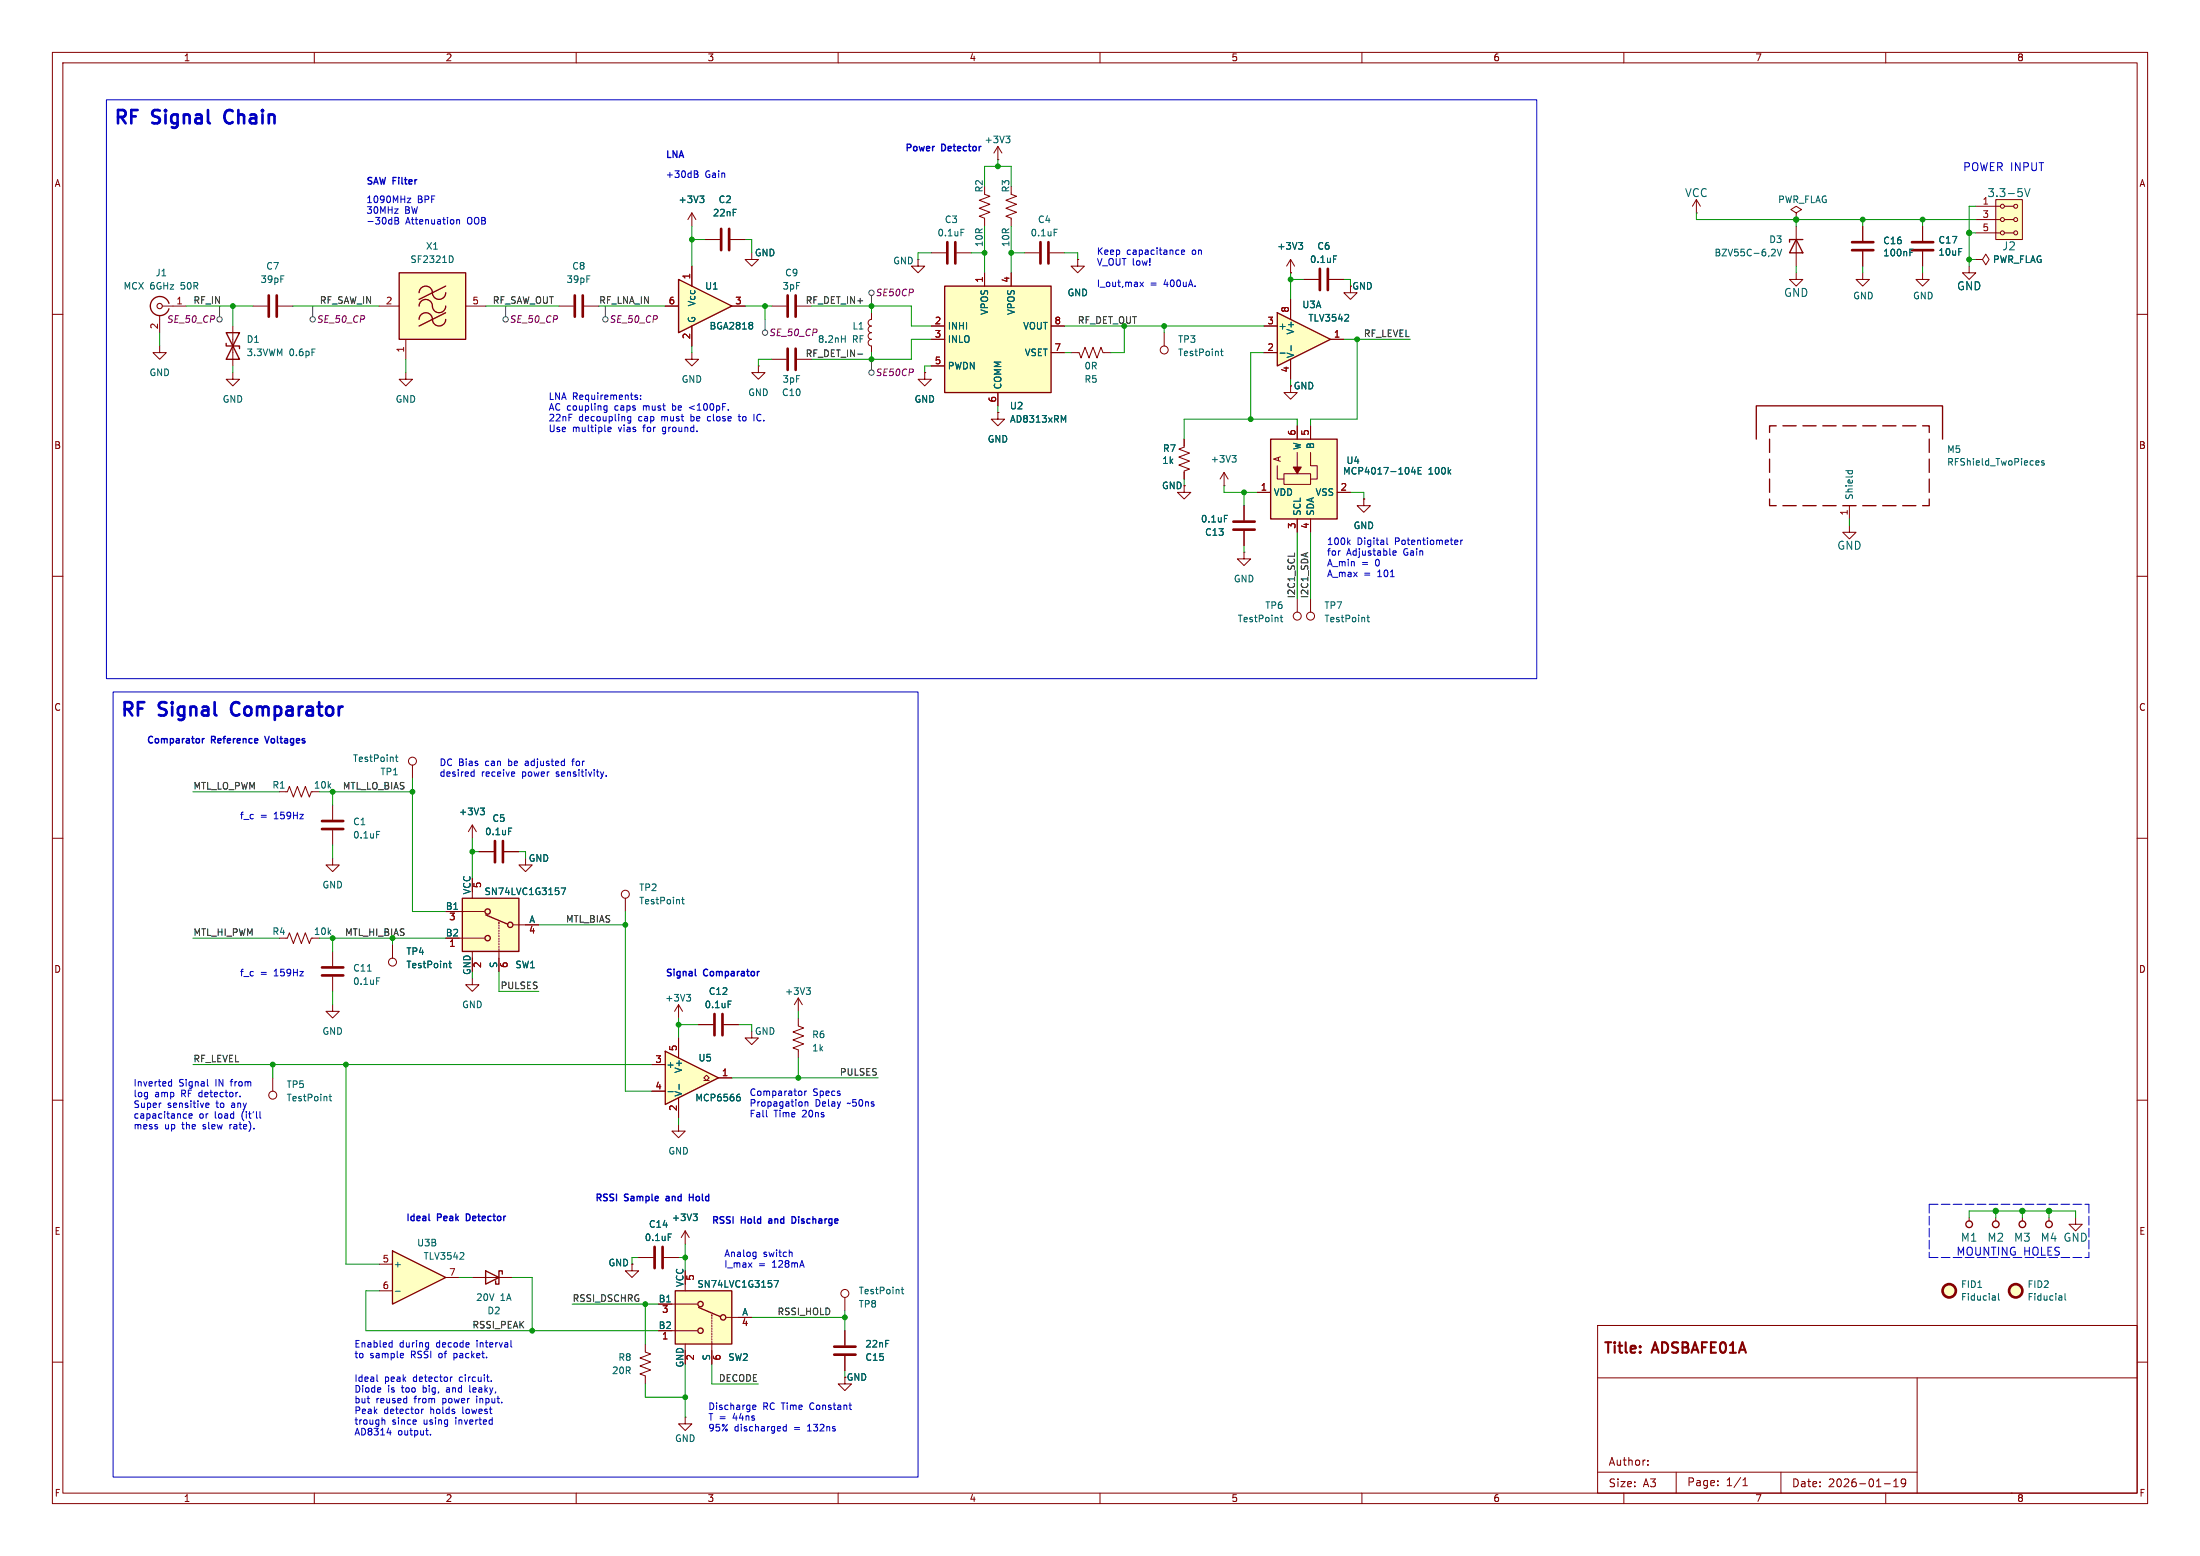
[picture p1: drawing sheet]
<svg xmlns="http://www.w3.org/2000/svg" width="420mm" height="297mm" viewBox="0 0 420 297" stroke-linecap="round" stroke-linejoin="round" font-family="sans-serif">
<g fill="none" stroke="#840000" stroke-width=".19">
<path d="M10 10h400v277h-400zM12 12h396v273h-396zM60 10v2M110 10v2M160 10v2M210 10v2M260 10v2M310 10v2M360 10v2M342.9 52.1v1.2h1.3l-1.3 1.3-1.3-1.3h1.3M342.9 43.2v7.6M10 60h2"/>
<path d="M408 60h2M233.7 92.7h.1M233.7 90.2l-.8 1.2M233.7 90.2l.7 1.2M233.7 90.2v2.5M10 110h2M408 110h2M10 160h2M53.3 151.1h1.6l.3-1 .8 2 .8-2 .7 2 .8-2 .8 2 .3-1M63.5 153.7v2.8M63.5 158.5v2.8M78.7 146.1v2.5"/>
<path d="M408 160h2M54.6 179.1h.3l.3-1 .8 2 .8-2 .7 2 .8-2 .8 2 .3-1M63.5 163.8v1.3h1.3l-1.3 1.3-1.3-1.3h1.3M91.4 162.6h2.8M96.3 162.6h2.8M100.3 163.8v1.3h1.3l-1.3 1.3-1.2-1.3h1.2M63.5 191.8v1.2h1.3l-1.3 1.3-1.3-1.3h1.3M63.5 181.6v2.8M63.5 186.4v2.8M10 210h2M52.1 205.7v2.6M408 210h2"/>
<path d="M161.3 247.6v2.6M161.3 254v2.8M161.3 258.8v2.8M305 253h103v32h-103zM10 260h2M130.8 270.5v1.3h1.3l-1.3 1.2-1.3-1.2h1.3M130.8 270.5h.1M305 263h103M314.6 279.5v.2M314.6 278.8v.1M366 263v22M408 260h2"/>
<path d="M60 285v2M110 285v2M160 285v2M210 285v2M260 285v2M305 281h61M310 285v2M320 281v4M327.9 283.4v.2M327.9 282.7v.1M332.7 283.6h.9M332.7 282.5l.5-.4v1.5"/>
<path d="M340 281v4M359.7 283.2h1.2M360 285v2M361.5 283.8h.9M361.5 282.7l.4-.4v1.5M363.8 282.9l-.3 .3h-.3l-.3-.3 .2-.5 .4-.1 .2 .1a.99 .99 0 0 1-.3 1.4h-.3M384 285h.1"/>
<circle cx="78.7" cy="145.3" r=".76"/>
<circle cx="52.1" cy="209" r=".76"/>
<circle cx="161.3" cy="246.9" r=".76"/>
</g>
<g fill="none" stroke="#006464" stroke-width=".19">
<path d="M338.7 47.6l.2 .2v.3l-.8 .7h.8M339.3 47.6l.4 1.2 .4-1.2M235.2 86.9h.8l-.4 .5M235.7 87.4l.3 .3v.3l-.3 .2M71.9 158.7h.6M75.5 144.5h.5M75.7 144.1v1.1l.3 .2M97.1 158.1h.6M70.1 185.4h.8M71.9 186.6h.6M62.8 209.3h.5M63 208.9v1l.3 .2"/>
<path d="M172 246.1h.5M172.2 245.7v1.1l.3 .2"/>
</g>
<path d="M342.9 45.7l1.3 2.6h-2.6zM344.2 45.7h-2.6v.5" fill="none" stroke="#840000" stroke-width=".25"/>
<path d="M61.5 156.7h4M61.5 158.2h4M94.5 160.5v4.1M96 160.5v4.1M61.5 184.7h4M61.5 186.2h4M159.3 258.6h4M159.3 257h4" fill="none" stroke="#840000" stroke-width=".51"/>
<path d="M243.8 59.7l10.2 5.1-10.2 5.1z" fill="#ffffc2"/>
<path d="M243.8 59.7l10.2 5.1-10.2 5.1z" fill="none" stroke="#840000" stroke-width=".25"/>
<g fill="none" stroke="#840000" stroke-width=".19">
<path d="M246.4 57.2v3.8M241.3 62.2h2.5M241.3 67.3h2.5M246.4 68.6v3.8M254 64.8h2.5M90.2 157.5l-.8 1.3M90.2 157.5l.7 1.3M90.2 157.5v2.5M74.9 180.3v2.6M90.2 186.7v1.3h1.2l-1.2 1.2-1.3-1.2h1.3"/>
<circle cx="74.9" cy="183.6" r=".76"/>
</g>
<path d="M244.4 67.4h.9M246.5 66v1M257.3 60.1l.2 .2-.1 .3-.7 .7h.8M91.7 154.2h.8l-.5 .5M92.2 154.7l.3 .3v.3l-.3 .2M85.7 183.9h.5M85.9 183.5v1l.3 .2" fill="none" stroke="#006464" stroke-width=".19"/>
<path d="M88.3 171.5h10.8v10.1h-10.8z" fill="#ffffc2"/>
<g fill="none" stroke="#840000" stroke-width=".19">
<path d="M323.8 38.1l-.7 1.3M323.8 38.1l.8 1.3M323.8 38.1v2.5M31 58.4h4.6M106.7 58.4h2.8M111.5 58.4h2.8M132.1 40.6l-.8 1.3M132.1 40.6l.7 1.3M132.1 40.6v2.6M134.6 45.7h2.8M139.4 45.7h2.8M143.5 48.3v1.2h1.3l-1.3 1.3-1.3-1.3h1.3"/>
<path d="M147.3 58.4h2.8M152.1 58.4h2.8M166.4 59.7v1.3a.64 .64 0 0 0-.7 .6 .64 .64 0 0 0 .7 .6 .64 .64 0 0 0-.7 .7 .64 .64 0 0 0 .7 .6 .64 .64 0 0 0-.7 .6 .64 .64 0 0 0 .7 .7 .64 .64 0 0 0-.7 .6 .64 .64 0 0 0 .7 .6v1.3M323.8 40.6h.1M342.9 40.6l1-.6-1-.6-1 .6 1 .6v1.3M342.9 41.9h.1M30.5 66v1.3h1.2l-1.2 1.3-1.3-1.3h1.3M30.5 60.2v3.3M132.1 67.3v1.3h1.2l-1.2 1.3-1.3-1.3h1.3M144.8 69.9v1.2h1.2l-1.2 1.3-1.3-1.3h1.3M144.8 69.9h.1M147.3 68.6h2.8"/>
<path d="M152.1 68.6h2.8M353.1 96.5v2.6M85.1 174h7.4M87.6 179.1h4.9M90.2 170.2v1.3M95.2 176v.3M95.2 176.5v.3M95.2 177v.3M95.2 177.5v.3M95.2 178.1v.2M95.2 178.6v.2M95.2 179.1v.2"/>
<path d="M95.2 179.6v.2M98 176.5h4.9M119.4 171.5v2.5M90.2 181.6v1.3M95.2 180.1v.2M95.2 180.6v.2M95.2 181.1v4.3M129.5 191.8l-.7 1.2M129.5 191.8l.8 1.2M129.5 191.8v2.5M133.3 195.6h2.8M138.2 195.6h2.8"/>
<path d="M143.5 196.9v1.2h1.3l-1.3 1.3-1.3-1.3h1.3M152.4 194.3v1.5l1 .4-2 .8 2 .7-2 .8 2 .8-2 .7 1 .4v1.5M152.4 190.5v2.5M152.4 190.5l-.8 1.3M152.4 190.5l.8 1.3M396.2 232.4v1.3h1.3l-1.3 1.2-1.2-1.2h1.2M120.6 241.3v1.3h1.3l-1.3 1.2-1.2-1.2h1.2M120.6 241.3h.1M121.9 240h2.8M123.2 256.5v1.6l1 .3-2 .8 2 .8-2 .7 2 .8-2 .8 1 .3v1.6M126.7 240h2.8"/>
<circle cx="119.4" cy="170.7" r=".76"/>
</g>
<g fill="none" stroke="#840000" stroke-width=".25">
<path d="M32.3 57.9a1.81 1.81 0 0 0-2.8-1 1.81 1.81 0 0 0 0 3 1.81 1.81 0 0 0 2.8-1M335.3 83.8v-6.3h35.5v6.3M337.8 95.3v1.2h1.3M337.8 83.8v2.6M337.8 87.6v2.6M337.8 91.4v2.6M339.1 81.3h-1.3v1.3M340.4 81.3h2.5M340.4 96.5h2.5M344.2 81.3h2.5M344.2 96.5h2.5M348 81.3h2.5"/>
<path d="M348 96.5h2.5M351.8 81.3h2.5M351.8 96.5h2.5M355.6 81.3h2.5M355.6 96.5h2.5M359.4 81.3h2.5M359.4 96.5h2.5M363.2 81.3h2.6M363.2 96.5h2.6M367 81.3h1.3v1.3M368.3 95.3v1.2h-1.3M368.3 83.8v2.6"/>
<path d="M368.3 87.6v2.6M368.3 91.4v2.6M88.3 171.5h10.8v10.1h-10.8zM92.7 174.6l4.2 1.8"/>
<circle cx="93.1" cy="179.1" r=".51"/>
<circle cx="93.1" cy="174" r=".51"/>
<circle cx="97.4" cy="176.5" r=".51"/>
</g>
<g fill="none" stroke="#006464" stroke-width=".19">
<path d="M133.6 37.4h.8l-.4 .5M134.1 37.9l.3 .2v.3l-.3 .3M160.6 64.7h.8M161.4 64.1v1.2M352.4 89.8h1.2M352.9 89.8l-.1 .4M353.6 89.8v.4M389.1 87.9l.2 .3-.7 .2M389.2 88.7l-.1 .1M390.2 88l-.3-.1-.2 .2 .1 .2 .4 .1v.3h-.5M107.1 169.5h.9l-.6 1.3M130.1 171.7h.5"/>
<path d="M130.3 171.3v1.1l.3 .1M131.1 189.8h.7l-.4 .5M131.6 190.3l.2 .2v.3l-.2 .3M139 191.1h.6M153.9 188.5h.8l-.4 .5M154.5 189l.2 .3v.3l-.2 .2M127.6 235.5h.6"/>
</g>
<path d="M109.7 56.4v4.1M111.3 56.4v4.1M137.7 43.7v4.1M139.2 43.7v4.1M150.4 56.4v4.1M151.9 56.4v4.1M150.4 66.5v4.1M151.9 66.5v4.1M136.4 193.5v4.1M137.9 193.5v4.1M125 238v4.1M126.5 238v4.1" fill="none" stroke="#840000" stroke-width=".51"/>
<circle cx="30.5" cy="58.4" r=".51" fill="none" stroke="#840000" stroke-width=".2"/>
<path d="M128.9 246.4h10.8v10.1h-10.8z" fill="#ffffc2"/>
<g fill="none" stroke="#840000" stroke-width=".19">
<path d="M375.9 50.8v1.3h1.3l-1.3 1.2-1.3-1.2h1.3M129.5 214.6v1.3h1.3l-1.3 1.3-1.2-1.3h1.2M130.8 234.9v2.6M130.8 234.9l-.8 1.3M130.8 234.9l.8 1.3M125.7 248.9h7.4M128.3 254h4.8M130.8 245.1v1.3M130.8 256.5v1.3M135.9 251v.2M135.9 251.5v.2M135.9 252v.2"/>
<path d="M135.9 252.5v.2M135.9 253v.2M135.9 253.5v.2M135.9 254v.3M135.9 254.5v.3M135.9 255v.3M135.9 255.5v.3M135.9 256v4.3M138.7 251.5h4.8M161.3 262.9v1.3h1.3l-1.3 1.2-1.3-1.2h1.3"/>
</g>
<g fill="none" stroke="#840000" stroke-width=".25">
<path d="M128.9 246.4h10.8v10.1h-10.8zM133.3 249.6l4.2 1.7"/>
<circle cx="133.7" cy="254" r=".51"/>
<circle cx="133.7" cy="248.9" r=".51"/>
<circle cx="138" cy="251.5" r=".51"/>
</g>
<path d="M132.3 231.7h.8l-.4 .5M132.9 232.2l.2 .2v.3l-.2 .3M147.8 244.4h.8l-.5 1.3" fill="none" stroke="#006464" stroke-width=".19"/>
<path d="M127 200.7l10.2 5-10.2 5.1z" fill="#ffffc2"/>
<path d="M127 200.7l10.2 5-10.2 5.1z" fill="none" stroke="#840000" stroke-width=".25"/>
<path d="M129.5 198.1v3.8M124.5 203.2h2.5M124.5 208.3h2.5M129.5 209.6v3.8M134.4 206.2h.5l-.5-.5 .5-.5 .5 .5-.5 .5h.5M137.2 205.7h2.5" fill="none" stroke="#840000" stroke-width=".19"/>
<path d="M127.5 208.4h1M129.6 207v.9M140.8 209.3h.3l.2 .3v.4l-.5 .1M141 208.9h.2" fill="none" stroke="#006464" stroke-width=".19"/>
<path d="M74.9 238.8l10.2 5-10.2 5.1z" fill="#ffffc2"/>
<path d="M74.9 238.8l10.2 5-10.2 5.1zM92.7 242.6l2.5 1.2-2.5 1.3zM95.9 243.2v-.6h-.7v2.5h-.6v-.6" fill="none" stroke="#840000" stroke-width=".25"/>
<g fill="none" stroke="#840000" stroke-width=".19">
<path d="M246.4 52.1h.1M246.4 49.5l-.8 1.3M246.4 49.5l.7 1.3M246.4 49.5v2.6M248.9 53.3h2.8M253.7 53.3h2.8M257.8 54.6v1.3h1.3l-1.3 1.3-1.3-1.3h1.3M355.6 52.1v1.2h1.3l-1.3 1.3-1.3-1.3h1.3M355.6 43.2v2.8M355.6 48v2.8M237.5 96.5v2.8M237.5 105.4v1.3h1.3l-1.3 1.3-1.3-1.3h1.3"/>
<path d="M237.5 105.4h.1M237.5 101.3v2.8M353.1 100.3v1.3h1.2l-1.2 1.3-1.3-1.3h1.3M72.4 241.3h2.5M72.4 246.4h2.5M85.1 243.8h2.5M90.2 243.8h7.6"/>
</g>
<path d="M247.9 46.3h.8l-.4 .5M248.4 46.8l.3 .2v.3l-.3 .3M254.6 48.8h.6M364.6 48.2h.4M364.6 47.6h.6M233.7 98.4h.7M88.4 239.1l.2 .2-.1 .3-.7 .8h.8M75.5 246.5h.9" fill="none" stroke="#006464" stroke-width=".19"/>
<path d="M252 51.3v4.1M253.5 51.3v4.1M353.6 46.2h4M353.6 47.8h4M235.5 99.6h4M235.5 101.1h4" fill="none" stroke="#840000" stroke-width=".51"/>
<path d="M242.6 83.8h12.7v15.3h-12.7z" fill="#ffffc2"/>
<g fill="none" stroke="#840000" stroke-width=".19">
<path d="M175.3 49.5v1.3h1.2l-1.2 1.3-1.3-1.3h1.3M175.3 49.5h.1M190.5 78.7v1.3h1.3l-1.3 1.3-1.3-1.3h1.3M190.5 78.7h.1M204.5 67.3h1.5l.4 1 .7-2 .8 2 .8-2 .7 2 .8-2 .4 1h1.5M246.4 73.7v1.2h1.2l-1.2 1.3-1.3-1.3h1.3M240 94h2.6M243.8 88.9v2.5h1.3M245.1 90.4h5.1v2.1h-5.1zM247.6 81.3v2.5M247.6 86.4v2.8M247.6 99.1v2.5"/>
<path d="M250.2 86.4v2.5h1.3v2.5h-1.3M250.2 81.3v2.5M250.2 99.1v2.5M255.3 94h2.5M260.3 95.3v1.2h1.3l-1.3 1.3-1.2-1.3h1.2M260.3 95.3h.1"/>
</g>
<path d="M242.6 83.8h12.7v15.3h-12.7z" fill="none" stroke="#840000" stroke-width=".25"/>
<path d="M246.9 89.2h1.5l-.8 1.2z" fill="#840000" stroke="#840000" stroke-width=".19"/>
<path d="M269.8 89.2l-.3 .9h.7M270.1 89.6v.9M270.7 89.8h.5M271.3 89.2h-.6v1.3h.6" fill="none" stroke="#006464" stroke-width=".19"/>
<path d="M180.3 54.6h20.4v20.3h-20.4z" fill="#ffffc2"/>
<path d="M180.3 54.6h20.4v20.3h-20.4z" fill="none" stroke="#840000" stroke-width=".25"/>
<g fill="none" stroke="#840000" stroke-width=".19">
<path d="M190.5 30.5h.1M190.5 27.9v2.6M190.5 27.9l-.8 1.3M190.5 27.9l.8 1.3M188 52.1v2.5M193 52.1v2.5M176.5 71.1v1.3h1.3l-1.3 1.3-1.2-1.3h1.2M176.5 71.1h.1M177.8 62.2h2.5M177.8 64.8h2.5M177.8 69.9h2.5M190.5 74.9v2.6"/>
<path d="M200.7 62.2h2.5M200.7 67.3h2.5M222.2 63.5v2.5"/>
<circle cx="222.2" cy="66.8" r=".76"/>
</g>
<path d="M192 26h.8l-.4 .5M192.6 26.5l.2 .2v.3l-.2 .2M233 67h.5M233.2 66.6v1.1l.3 .2M203 80.2l.4-.9v1.3M393.6 247.4v.8M393.6 248.1l-.1 .1M393.6 247.6l-.1 .1M394.2 246.9v1.1l.2 .2" fill="none" stroke="#006464" stroke-width=".19"/>
<circle cx="384.8" cy="246.4" r="1.27" fill="#ffffc2" stroke="#ffffc2" stroke-width=".19"/>
<circle cx="384.8" cy="246.4" r="1.27" fill="none" stroke="#840000" stroke-width=".51"/>
<path d="M381 38.1h5.1v7.6h-5.1z" fill="#ffffc2"/>
<g fill="none" stroke="#840000" stroke-width=".19">
<path d="M377.2 39.4h4.7M381 38.1h5.1v7.6h-5.1zM382.7 39.4h1.7M205.7 49.5v1.3h1.3l-1.3 1.3-1.2-1.3h1.2M205.7 49.5h.1M377.2 41.9h4.7M377.2 44.5h4.7M382.7 41.9h1.7M382.7 44.5h1.7"/>
<circle cx="382.3" cy="39.4" r=".38"/>
<circle cx="384.8" cy="39.4" r=".38"/>
<circle cx="382.3" cy="44.5" r=".38"/>
<circle cx="382.3" cy="41.9" r=".38"/>
<circle cx="384.8" cy="44.5" r=".38"/>
<circle cx="384.8" cy="41.9" r=".38"/>
</g>
<path d="M386.5 36l.5 1.5 .5-1.5" fill="none" stroke="#006464" stroke-width=".19"/>
<path d="M129.5 53.3l10.2 5.1-10.2 5.1z" fill="#ffffc2"/>
<path d="M129.5 53.3l10.2 5.1-10.2 5.1z" fill="none" stroke="#840000" stroke-width=".25"/>
<g fill="none" stroke="#840000" stroke-width=".19">
<path d="M188 37.1l1 .4-2.1 .7 2.1 .8-2.1 .8 2.1 .7-2.1 .8 1.1 .4v1.5M193 37.1l1.1 .4-2.1 .7 2.1 .8-2.1 .8 2.1 .7-2.1 .8 1 .4v1.5M48.3 58.4h2.8M53.1 58.4h2.8M127 58.4h2.5M132.1 50.8v3.8M139.7 58.4h2.5M177.8 48.3h2.8M182.6 48.3h2.8M195.6 48.3h2.8M200.4 48.3h2.8M367 43.2v2.8"/>
<path d="M367 48v2.8M377.2 49.5h1.3l.6-1 .6 1-.6 1-.6-1M377.2 49.5h.1M77.5 71.1v1.3h1.2l-1.2 1.3-1.3-1.3h1.3M132.1 62.2v3.8M226.1 83.8v1.5l-1.1 .4 2.1 .8-2.1 .7 2.1 .8-2.1 .8 2.1 .7-1 .4v1.5M226.1 92.7v1.3h1.2l-1.2 1.3-1.3-1.3h1.3M247.6 114.3v2.5M250.2 114.3v2.5"/>
<circle cx="247.6" cy="117.6" r=".76"/>
<circle cx="250.2" cy="117.6" r=".76"/>
</g>
<path d="M183.5 43.8h.6M201.2 43.8h.6M143.6 61.6l.1 .2-.1 .2M143.6 62.1l.1 .2-.1 .4M244.4 117.8h.5M244.6 117.4v1.1l.3 .2M260.9 117.8h.5M261.1 117.4v1.1l.3 .2" fill="none" stroke="#006464" stroke-width=".19"/>
<path d="M51.3 56.4v4.1M52.8 56.4v4.1M180.8 46.2v4.1M182.4 46.2v4.1M198.6 46.2v4.1M200.2 46.2v4.1M365 46.2h4.1M365 47.8h4.1" fill="none" stroke="#840000" stroke-width=".51"/>
<path d="M76.2 52.1h12.7v12.7h-12.7z" fill="#ffffc2"/>
<g fill="none" stroke="#840000" stroke-width=".25">
<path d="M76.2 52.1h12.7v12.7h-12.7zM80 55.9a1.31 1.31 0 0 1 1.5-1.3 1.31 1.31 0 0 1 1.1 1.6 1.27 1.27 0 0 0 1.4 .9 1.27 1.27 0 0 0 1.1-1.2M80 58.4a1.31 1.31 0 0 1 1.5-1.2 1.31 1.31 0 0 1 1.1 1.5 1.27 1.27 0 0 0 1.4 1 1.27 1.27 0 0 0 1.1-1.3M85.1 54.6l-5.1 2.6M85.1 59.7l-5.1 2.5M43.2 63.5l2.5 5.1h-2.5l2.5-5.1zM43.2 65.5v.5h2.5v.5M80 61a1.31 1.31 0 0 1 1.5-1.3 1.31 1.31 0 0 1 1.1 1.6 1.27 1.27 0 0 0 1.4 .9 1.27 1.27 0 0 0 1.1-1.2"/>
<circle cx="375.9" cy="233.7" r=".63"/>
<circle cx="381" cy="233.7" r=".63"/>
<circle cx="386.1" cy="233.7" r=".63"/>
<circle cx="391.2" cy="233.7" r=".63"/>
</g>
<g fill="none" stroke="#840000" stroke-width=".19">
<path d="M72.4 58.4h3.8M88.9 58.4h3.8M127 58.4h2.5M132.1 50.8v3.8M134.6 45.7h2.8M139.4 45.7h2.8M139.7 58.4h2.5M188 52.1v2.5M193 52.1v2.5M205.7 49.5h.1M246.4 52.1h.1M246.4 57.2v3.8"/>
<path d="M248.9 53.3h2.8M253.7 53.3h2.8M355.6 43.2v2.8M355.6 48v2.8M367 52.1v1.2h1.3l-1.3 1.3-1.2-1.3h1.2M367 43.2v2.8M367 48v2.8M377.2 49.5h.1M44.4 71.1v1.3h1.3l-1.3 1.3-1.2-1.3h1.2M44.4 62.2v7.7M77.5 64.8v3.8M132.1 62.2v3.8"/>
<path d="M176.5 71.1h.1M177.8 62.2h2.5M177.8 64.8h2.5M177.8 69.9h2.5M190.5 78.7h.1M190.5 74.9v2.6M200.7 62.2h2.5M200.7 67.3h2.5M241.3 62.2h2.5M241.3 67.3h2.5M246.4 68.6v3.8M254 64.8h2.5"/>
<path d="M226.1 83.8v1.3M226.1 90.2v1.2M237.5 96.5v2.8M240 94h2.6M247.6 81.3v2.5M247.6 99.1v2.5M250.2 81.3v2.5M250.2 99.1v2.5M255.3 94h2.5M260.3 95.3h.1M237.5 101.3v2.8M85.1 174h2.5"/>
<path d="M91.4 162.6h2.8M96.3 162.6h2.8M100.3 176.5h2.6M74.9 180.3v2.6M95.2 182.9v2.5M129.5 198.1v3.8M133.3 195.6h2.8M138.2 195.6h2.8M124.5 203.2h2.5M124.5 208.3h2.5M129.5 209.6v3.8M137.2 205.7h2.5"/>
<path d="M375.9 232.4v.6M381 232.4v.6M386.1 232.4v.6M391.2 232.4v.6M120.6 241.3h.1M121.9 240h2.8M125.7 248.9h2.6M126.7 240h2.8M135.9 257.8v2.5M141 251.5h2.5M161.3 254v2.8M161.3 258.8v2.8"/>
</g>
<g fill="none" stroke="#006464" stroke-width=".19">
<path d="M133.6 37.4h.8l-.4 .5M134.1 37.9l.3 .2v.3l-.3 .3M86.1 48.8a.68 .68 0 0 1 .4 .7 .68 .68 0 0 1-.4 .6M247.9 46.3h.8l-.4 .5M248.4 46.8l.3 .2v.3l-.3 .3M254.6 48.8h.6M364.6 48.2h.4M364.6 47.6h.6M143.6 61.6l.1 .2-.1 .2M143.6 62.1l.1 .2-.1 .4M244.4 67.4h.9M246.5 66v1"/>
<path d="M257.3 60.1l.2 .2-.1 .3-.7 .7h.8M203 80.2l.4-.9v1.3M233.7 98.4h.7M269.8 89.2l-.3 .9h.7M270.1 89.6v.9M270.7 89.8h.5M271.3 89.2h-.6v1.3h.6M91.7 154.2h.8l-.5 .5M92.2 154.7l.3 .3v.3l-.3 .2M97.1 158.1h.6M107.1 169.5h.9l-.6 1.3M85.7 183.9h.5"/>
<path d="M85.9 183.5v1l.3 .2M139 191.1h.6M127.5 208.4h1M129.6 207v.9M140.8 209.3h.3l.2 .3v.4l-.5 .1M141 208.9h.2M127.6 235.5h.6M132.3 231.7h.8l-.4 .5M132.9 232.2l.2 .2v.3l-.2 .3M147.8 244.4h.8l-.5 1.3M380.9 247.4v.8M380.9 248.1l-.1 .1"/>
<path d="M380.9 247.6l-.1 .1M381.5 246.9v1.1l.2 .2"/>
</g>
<circle cx="372.1" cy="246.4" r="1.27" fill="#ffffc2" stroke="#ffffc2" stroke-width=".19"/>
<circle cx="372.1" cy="246.4" r="1.27" fill="none" stroke="#840000" stroke-width=".51"/>
<g fill="none" stroke="#484848" stroke-width=".19">
<path d="M41.9 58.4v2.1M59.7 58.4v2.1M96.5 58.4v2.1M115.6 58.4v2.1M166.4 56.4v2M146 61v2M166.4 68.6v2"/>
<circle cx="166.4" cy="55.9" r=".51"/>
<circle cx="41.9" cy="61" r=".51"/>
<circle cx="59.7" cy="61" r=".51"/>
<circle cx="96.5" cy="61" r=".51"/>
<circle cx="115.6" cy="61" r=".51"/>
<circle cx="146.1" cy="63.5" r=".51"/>
<circle cx="166.4" cy="71.1" r=".51"/>
</g>
<path d="M163.7 67.6h1M247.1 105.6v.6" fill="none" stroke="#0f0f0f" stroke-width=".19"/>
<path d="M368.3 229.9v10.1M368.3 229.9h30.5M398.8 229.9v10.1M368.3 240h30.5" fill="none" stroke="#0000c2" stroke-width=".19" stroke-dasharray="1.7 .6"/>
<g fill="none" stroke="#009600" stroke-width=".19">
<path d="M188 35.6v-3.8h5v3.8M190.5 30.5v1.3M377.2 39.4h-1.3v11.4M35.6 58.4h12.7M44.4 58.4v3.8M55.9 58.4h16.5M92.7 58.4h14M114.3 58.4h12.7M132.1 43.2v7.6M132.1 45.7h2.5M142.2 45.7h1.3v2.6M142.2 58.4h5.1"/>
<path d="M146 58.4v2.6M154.9 58.4h19.1v3.8h3.8M166.4 58.4v1.3M177.8 48.3h-2.5v1.2M185.4 48.3h2.6M188 43.2v8.9M193 48.3h2.6M193 43.2v8.9M203.2 48.3h2.5v1.2M246.4 53.3h2.5M246.4 52.1v5.1M256.5 53.3h1.3v1.3"/>
<path d="M323.8 40.6v1.3h53.4M342.9 41.9v1.3M342.9 50.8v1.3M355.6 41.9v1.3M355.6 50.8v1.3M367 41.9v1.3M367 50.8v1.3M375.9 49.5h1.3M375.9 44.5h1.3M30.5 63.5v2.5M44.4 69.9v1.2M77.5 68.6v2.5"/>
<path d="M132.1 66v1.3M147.3 68.6h-2.5v1.3M166.4 67.3v1.3M177.8 69.9h-1.3v1.2M177.8 64.8h-3.8v3.8h-19.1M190.5 77.5v1.2M203.2 62.2h38.1M203.2 67.3h1.3M214.6 62.2v5.1h-2.5M222.2 62.2v1.3M241.3 67.3h-2.5v12.7M246.4 72.4v1.3"/>
<path d="M256.5 64.8h12.7M259.1 64.8v15.2h-8.9v1.3M226.1 91.4v1.3M233.7 92.7v1.3h6.3M237.5 94v2.5M247.6 81.3v-1.3h-21.5v3.8M257.8 94h2.5v1.3M353.1 99.1v1.2M237.5 104.1v1.3M247.6 101.6v12.7M250.2 101.6v12.7M36.8 151.1h16.5"/>
<path d="M61 151.1h17.7M63.5 151.1v2.6M78.7 148.6v25.4h6.4M36.8 179.1h16.5M61 179.1h24.1M63.5 161.3v2.5M63.5 179.1v2.5M74.9 179.1v1.2M90.2 160v7.6M90.2 162.6h1.2M99.1 162.6h1.2v1.2M102.9 176.5h16.5"/>
<path d="M119.4 174v34.3h5.1M63.5 189.2v2.6M95.2 185.4v3.8h7.7M129.5 194.3v3.8M129.5 195.6h3.8M141 195.6h2.5v1.3M152.4 193v1.3M36.8 203.2h87.7M52.1 203.2v2.5M66 203.2v38.1h6.4M129.5 213.4v1.2M139.7 205.7h27.9"/>
<path d="M152.4 201.9v3.8M130.8 237.5v5.1M375.9 232.4v-1.3h20.3v1.3M381 231.1v1.3M386.1 231.1v1.3M391.2 231.1v1.3M72.4 246.4h-2.6v7.6h55.9M87.6 243.8h2.6M97.8 243.8h3.8v10.2M109.2 248.9h16.5M121.9 240h-1.3v1.3M123.2 248.9v7.6"/>
<path d="M129.5 240h1.3M143.5 251.5h17.8M161.3 250.2v3.8M123.2 264.2v2.5h7.6M130.8 260.3v10.2M135.9 260.3v3.9h8.9M161.3 261.6v1.3"/>
</g>
<path d="M43.1 21.4a1.76 1.76 0 0 0 0 1.8M44.4 134.4a1.76 1.76 0 0 0 0 1.8" fill="none" stroke="#0000c2" stroke-width=".51"/>
<g fill="none" stroke="#0000c2" stroke-width=".19">
<path d="M20.3 19.1h273.1v110.4h-273.1zM77.8 37.8h.6l-.6 .9h.6M132.5 32.6l.6 .1 .1 .3-.2 .2M132.5 33.2h.5M133 33.2l.3 .3-.1 .3-.7 .1M75.4 41.5v1.3l.7-.2v-.3l-.3-.2M75.4 42.1h.4M75.8 41.5l.3 .2-.3 .4M87.2 41.9v.9M87.2 42l.2-.1 .3 .1v.8M217.6 53.9l.7 .8M218.3 53.9l-.7 .8"/>
<path d="M224.9 47.7l.2 .1M225.1 48.5l-.2 .1M225.5 48.1l.6-.1v-.2l-.4-.1-.2 .2 .1 .6h.5M115.3 78.1l.2 .2 .4-.1M115.9 77.5v1l-.1 .2M115.9 77.5h-.4l-.2 .2M120.4 79.5v1l-.1 .2M120.4 79.6l-.4-.1-.2 .2 .1 .6h.5M121.2 75.7l.5 .3-.1 .3-.4-.1M121.7 75.5l-.3-.1-.2 .2M122.3 76.1v.2M122.3 75.5v.1"/>
<path d="M132.6 77.5l-1 .3 1 .4M135.3 79.5l-.3 .2v.4l.3 .2M140.9 79.5h.5M141.1 79.1v1.1l.3 .1M144.5 79.4v.6M116.1 82l.6-.2-.1-.2-.4-.1-.1 .2v.6h.5M257.4 103.5l.4 .4M257.8 103.1l-.5 .5M264.8 102.7v1.1l.1 .1M265.9 105.6l.6-.2v-.2l-.4-.1-.2 .2 .1 .6h.5M277.9 103.1l.4 .1v.2l-.6 .1M278.3 103.9h-.4"/>
<path d="M278.9 103.1v.8M279.2 103.1l-.3 .2M21.6 132.1h153.7v149.8h-153.7zM90 148.1h.5M90 147.4h.5M90.5 146.9v1.3M98.1 147.3l.2 .3-.7 .2M98.2 148.1l-.1 .1M109.1 145.3h.5M109.4 144.9l-.1 1.2M115.2 147.3l-.3 .9M115.7 148.1v.1"/>
<path d="M30.6 210.6h.2M32.3 207.2h.5M32.3 206.5h.5M32.8 206v1.3M35.2 212.6l.4 .1M35.6 213.4h-.4M36.1 213l.6-.1-.1-.2-.3-.1-.2 .2v.6h.5M39.3 210.6h.4l.2 .3-.6 .1M39.3 211.3h.5M39.6 206v1.1l.2 .2M45.8 209.2v.2M49.6 212.2v1.1l.2 .1"/>
<path d="M146.3 213l.2 .2M152.8 208.3l.3 .2v.4l-.3 .2M153 210.4l.1 .1-.1 .6M153.6 208.3v.8M153.7 210.4l.2-.1 .3 .1v.7M153.7 210.3v.8M154 208.3l-.4 .2M144 239l.3 .1M144.3 239v1l-.2 .3M144.3 239.8h-.3M151 239l.2 .2v.6M74.5 256.3h.4"/>
<path d="M74.9 255.9v1.2M74.9 257.1h-.4M76.9 258.3l.1 .3-.6 .2M77 259.1l-.1 .1M81.5 256.3h.3M81.8 257.1h-.3M81.8 256.3v1.1M97.5 255.9v1l.2 .2M72 262.4v1.1l.1 .2M73 271.1h.4l.1 .8M73.9 273.5h.8M80.5 269v.8"/>
<path d="M80.8 269l-.3 .2M82.2 273.8v.1M86 262.8v.9M86.4 262.8l-.4 .3M89.7 264.5v1l.2 .2M93.8 263.6v.1M143.7 268.6l.6-.1-.1-.2-.3-.1-.2 .2 .1 .6h.4M150.1 271.9v1.2M150.1 272.4l-.4-.1-.2 .2 .1 .6h.5M162.1 268.2h.5M162.4 269h.2"/>
</g>
<path d="M38.6 141v.8M39 141l-.4 .2M50.5 140.6l.5 1.2M132.8 186.2l.1 .1M81.9 231.7v1.1l.2 .2M127.2 228.8v.3M131.6 227.9v1.3M131.6 228.5h.7M151.7 232.3l-.5-.1v1.3l.5-.1" fill="none" stroke="#0000c2" stroke-width=".25"/>
<g fill="#009600" stroke="#009600" stroke-width=".19">
<circle cx="63.5" cy="179.1" r=".46"/>
<circle cx="44.4" cy="58.4" r=".46"/>
<circle cx="63.5" cy="151.1" r=".46"/>
<circle cx="78.7" cy="151.1" r=".46"/>
<circle cx="90.2" cy="162.6" r=".46"/>
<circle cx="66" cy="203.2" r=".46"/>
<circle cx="52.1" cy="203.2" r=".46"/>
<circle cx="130.8" cy="266.7" r=".46"/>
<circle cx="161.3" cy="251.5" r=".46"/>
<circle cx="119.4" cy="176.5" r=".46"/>
<circle cx="129.5" cy="195.6" r=".46"/>
<circle cx="101.6" cy="254" r=".46"/>
<circle cx="123.2" cy="248.9" r=".46"/>
<circle cx="130.8" cy="240" r=".46"/>
<circle cx="152.4" cy="205.7" r=".46"/>
<circle cx="381" cy="231.1" r=".51"/>
<circle cx="193" cy="48.3" r=".46"/>
<circle cx="146" cy="58.4" r=".46"/>
<circle cx="188" cy="48.3" r=".46"/>
<circle cx="386.1" cy="231.1" r=".51"/>
<circle cx="238.8" cy="80" r=".46"/>
<circle cx="259.1" cy="64.8" r=".46"/>
<circle cx="190.5" cy="31.8" r=".46"/>
<circle cx="166.4" cy="58.4" r=".46"/>
<circle cx="246.4" cy="53.3" r=".46"/>
<circle cx="367" cy="41.9" r=".46"/>
<circle cx="222.2" cy="62.2" r=".46"/>
<circle cx="237.5" cy="94" r=".46"/>
<circle cx="355.6" cy="41.9" r=".46"/>
<circle cx="342.9" cy="41.9" r=".51"/>
<circle cx="166.4" cy="68.6" r=".46"/>
<circle cx="132.1" cy="45.7" r=".46"/>
<circle cx="391.2" cy="231.1" r=".51"/>
<circle cx="375.9" cy="49.5" r=".46"/>
<circle cx="375.9" cy="44.5" r=".51"/>
</g>
<g font-size="3.5" fill="#0000c2">
<text x="21.6" y="23.9">RF</text>
<text x="29.3" y="23.9">Signal</text>
<text x="44.1" y="23.9">Chain</text>
<text x="22.9" y="136.9">RF</text>
<text x="30.5" y="136.9">Signal</text>
<text x="45.3" y="136.9">Comparator</text>
</g>
<g font-size="2.8" fill="#840000">
<text x="306" y="258.9">Title:</text>
<text x="315.6" y="258.9">ADSBAFE01A</text>
</g>
<g font-size="2.1" fill="#0000c2">
<text x="374.6" y="32.8">POWER INPUT</text>
<text x="373.4" y="239.8">MOUNTING HOLES</text>
</g>
<g font-size="2.1" fill="#006464">
<text x="321.6" y="37.8">VCC</text>
<text x="379.3" y="37.8">3.3-5V</text>
<text x="382.2" y="48">J2</text>
<text x="340.5" y="56.9">GND</text>
<text x="373.5" y="55.6">GND</text>
<text x="350.7" y="105.1">GND</text>
<text x="374.2" y="237.2">M1</text>
<text x="379.3" y="237.2">M2</text>
<text x="384.4" y="237.2">M3</text>
<text x="389.5" y="237.2">M4 GND</text>
</g>
<g font-size="2.1" fill="#840000">
<text x="307" y="280">Author:</text>
<text x="307" y="284.1">Size:</text>
<text x="313.6" y="284.1">A3</text>
<text x="322" y="283.9">Page:</text>
<text x="329.5" y="283.9">1/1</text>
<text x="342" y="284.1">Date:</text>
<text x="349" y="284.1">2026-01-19</text>
</g>
<g font-size="1.8" fill="#840000">
<text x="35" y="11.9">1</text>
<text x="85" y="11.9">2</text>
<text x="135" y="11.9">3</text>
<text x="185" y="11.9">4</text>
<text x="235" y="11.9">5</text>
<text x="285" y="11.9">6</text>
<text x="335" y="11.9">7</text>
<text x="385" y="11.9">8</text>
<text x="10.3" y="35.9">A</text>
<text x="408.3" y="35.9">A</text>
<text x="258.1" y="55.5">GND</text>
<text x="246.9" y="74.5">GND</text>
<text x="10.3" y="85.9">B</text>
<text x="244.7" y="88.3" transform="rotate(-90 244.7 88.3)">A</text>
<text x="408.2" y="85.9">B</text>
<text x="221.7" y="93.6">GND</text>
<text x="10.3" y="135.9">C</text>
<text x="408.2" y="135.9">C</text>
<text x="10.3" y="185.9">D</text>
<text x="408.2" y="185.9">D</text>
<text x="10.3" y="235.9">E</text>
<text x="408.3" y="235.9">E</text>
<text x="161.5" y="263.8">GND</text>
<text x="10.3" y="285.9">F</text>
<text x="35" y="286.9">1</text>
<text x="85" y="286.9">2</text>
<text x="135" y="286.9">3</text>
<text x="185" y="286.9">4</text>
<text x="235" y="286.9">5</text>
<text x="285" y="286.9">6</text>
<text x="335" y="286.9">7</text>
<text x="385" y="286.9">8</text>
<text x="408.3" y="285.9">F</text>
</g>
<g font-size="1.8" fill="#0000c2">
<text x="172.7" y="29">Power</text>
<text x="179.8" y="29">Detector</text>
<text x="69.8" y="35.3">SAW Filter</text>
<text x="127" y="30.2">LNA</text>
<text x="127" y="34">+30dB</text>
<text x="134.6" y="34">Gain</text>
<text x="69.8" y="38.8">1090MHz</text>
<text x="69.8" y="40.9">30MHz</text>
<text x="77.2" y="40.9">BW</text>
<text x="79.7" y="38.8">BPF</text>
<text x="69.8" y="42.9">-30dB</text>
<text x="77.4" y="42.9">Attenuation</text>
<text x="89.3" y="42.9">OOB</text>
<text x="209.3" y="48.9">Keep</text>
<text x="209.3" y="50.9">V_OUT low!</text>
<text x="215.1" y="48.9">capacitance</text>
<text x="227.7" y="48.9">on</text>
<text x="209.3" y="55">I_out,max</text>
<text x="219.5" y="55">=</text>
<text x="222.3" y="55">400uA.</text>
<text x="104.6" y="76.4">LNA Requirements:</text>
<text x="104.6" y="78.5">AC coupling</text>
<text x="104.6" y="80.5">22nF</text>
<text x="104.6" y="82.6">Use</text>
<text x="109.3" y="82.6">multiple</text>
<text x="110.5" y="80.5">decoupling</text>
<text x="117.5" y="78.5">caps</text>
<text x="118.2" y="82.6">vias</text>
<text x="122" y="80.5">cap</text>
<text x="123" y="78.5">must</text>
<text x="123.1" y="82.6">for</text>
<text x="126.5" y="80.5">must</text>
<text x="126.9" y="82.6">ground.</text>
<text x="128.8" y="78.5">be</text>
<text x="132.2" y="78.5">&lt;100pF.</text>
<text x="132.3" y="80.5">be</text>
<text x="135.7" y="80.5">close</text>
<text x="141.9" y="80.5">to</text>
<text x="145" y="80.5">IC.</text>
<text x="253.2" y="104.2">100k</text>
<text x="253.2" y="106.3">for</text>
<text x="257.1" y="106.3">Adjustable</text>
<text x="259.1" y="104.2">Digital</text>
<text x="266.4" y="104.2">Potentiometer</text>
<text x="268" y="106.3">Gain</text>
<text x="253.2" y="108.3">A_min</text>
<text x="253.2" y="110.4">A_max</text>
<text x="259.9" y="108.3">=</text>
<text x="260.3" y="110.4">=</text>
<text x="262.7" y="108.3">0</text>
<text x="263.1" y="110.4">101</text>
<text x="27.9" y="142">Comparator</text>
<text x="40.4" y="142">Reference</text>
<text x="51.3" y="142">Voltages</text>
<text x="83.8" y="146.3">DC Bias</text>
<text x="83.8" y="148.3">desired</text>
<text x="91.9" y="148.3">receive</text>
<text x="92.8" y="146.3">can</text>
<text x="97.3" y="146.3">be</text>
<text x="99.8" y="148.3">power</text>
<text x="100.7" y="146.3">adjusted</text>
<text x="106.4" y="148.3">sensitivity.</text>
<text x="109.9" y="146.3">for</text>
<text x="45.7" y="156.5">f_c</text>
<text x="49.7" y="156.5">=</text>
<text x="52.4" y="156.5">159Hz</text>
<text x="45.7" y="186.4">f_c</text>
<text x="49.7" y="186.4">=</text>
<text x="52.4" y="186.4">159Hz</text>
<text x="127" y="186.4">Signal</text>
<text x="134.4" y="186.4">Comparator</text>
<text x="25.4" y="207.5">Inverted</text>
<text x="25.4" y="209.5">log</text>
<text x="29.5" y="209.5">amp</text>
<text x="34.1" y="207.5">Signal</text>
<text x="34.7" y="209.5">RF detector.</text>
<text x="41.2" y="207.5">IN</text>
<text x="44.3" y="207.5">from</text>
<text x="143" y="209.4">Comparator</text>
<text x="155.2" y="209.4">Specs</text>
<text x="25.4" y="211.6">Super</text>
<text x="25.4" y="213.6">capacitance</text>
<text x="25.4" y="215.6">mess</text>
<text x="31.4" y="215.6">up</text>
<text x="32" y="211.6">sensitive</text>
<text x="34.9" y="215.6">the</text>
<text x="38" y="213.6">or</text>
<text x="39" y="215.6">slew</text>
<text x="41.1" y="213.6">load</text>
<text x="41.4" y="211.6">to</text>
<text x="44.3" y="215.6">rate).</text>
<text x="44.5" y="211.6">any</text>
<text x="46.4" y="213.6">(it'll</text>
<text x="143" y="211.4">Propagation</text>
<text x="143" y="213.5">Fall</text>
<text x="147.7" y="213.5">Time</text>
<text x="153.3" y="213.5">20ns</text>
<text x="155.6" y="211.4">Delay</text>
<text x="161.9" y="211.4">~50ns</text>
<text x="77.3" y="233.4">Ideal</text>
<text x="83.5" y="233.4">Peak</text>
<text x="89.5" y="233.4">Detector</text>
<text x="113.5" y="229.4">RSSI</text>
<text x="119.3" y="229.4">Sample</text>
<text x="127.7" y="229.4">and</text>
<text x="132.7" y="229.4">Hold</text>
<text x="135.7" y="233.9">RSSI</text>
<text x="141.5" y="233.9">Hold</text>
<text x="147.2" y="233.9">and</text>
<text x="152.2" y="233.9">Discharge</text>
<text x="138.2" y="240.1">Analog</text>
<text x="138.2" y="242.2">I_max</text>
<text x="144.8" y="242.2">=</text>
<text x="145.7" y="240.1">switch</text>
<text x="147.5" y="242.2">128mA</text>
<text x="67.6" y="257.3">Enabled</text>
<text x="76.2" y="257.3">during</text>
<text x="83.4" y="257.3">decode</text>
<text x="91.3" y="257.3">interval</text>
<text x="67.6" y="263.8">Ideal</text>
<text x="67.6" y="259.3">to</text>
<text x="70.6" y="259.3">sample</text>
<text x="73.4" y="263.8">peak</text>
<text x="78.6" y="259.3">RSSI</text>
<text x="79" y="263.8">detector</text>
<text x="84" y="259.3">of</text>
<text x="87.1" y="259.3">packet.</text>
<text x="87.9" y="263.8">circuit.</text>
<text x="67.6" y="265.9">Diode</text>
<text x="67.6" y="267.9">but</text>
<text x="67.6" y="270">Peak</text>
<text x="71.8" y="267.9">reused</text>
<text x="73.3" y="270">detector</text>
<text x="74" y="265.9">is</text>
<text x="76.8" y="265.9">too</text>
<text x="79.2" y="267.9">from</text>
<text x="81" y="265.9">big,</text>
<text x="82.2" y="270">holds</text>
<text x="84.7" y="267.9">power</text>
<text x="85.7" y="265.9">and</text>
<text x="88.6" y="270">lowest</text>
<text x="90.3" y="265.9">leaky,</text>
<text x="91.4" y="267.9">input.</text>
<text x="135.1" y="269.3">Discharge</text>
<text x="145.6" y="269.3">RC Time</text>
<text x="154.8" y="269.3">Constant</text>
<text x="67.6" y="272">trough</text>
<text x="67.6" y="274.1">AD8314</text>
<text x="74.8" y="272">since</text>
<text x="75.9" y="274.1">output.</text>
<text x="81" y="272">using</text>
<text x="87.2" y="272">inverted</text>
<text x="135.1" y="271.4">T =</text>
<text x="135.1" y="273.4">95%</text>
<text x="140" y="271.4">44ns</text>
<text x="140.2" y="273.4">discharged</text>
<text x="151.7" y="273.4">=</text>
<text x="154.4" y="273.4">132ns</text>
</g>
<g font-size="1.8" fill="#006464">
<text x="187.9" y="27.5">+3V3</text>
<text x="129.4" y="39">+3V3</text>
<text x="136" y="41.5">22nF</text>
<text x="137.1" y="39">C2</text>
<text x="187.8" y="36.8" transform="rotate(-90 187.8 36.8)">R2</text>
<text x="192.9" y="36.8" transform="rotate(-90 192.9 36.8)">R3</text>
<text x="339.4" y="39">PWR_FLAG</text>
<text x="81.2" y="47.9">X1</text>
<text x="178.9" y="45.3">0.1uF</text>
<text x="180.3" y="42.8">C3</text>
<text x="187.8" y="47.2" transform="rotate(-90 187.8 47.2)">10R</text>
<text x="192.9" y="47.2" transform="rotate(-90 192.9 47.2)">10R</text>
<text x="196.7" y="45.3">0.1uF</text>
<text x="198" y="42.8">C4</text>
<text x="243.7" y="47.9">+3V3</text>
<text x="251.4" y="47.9">C6</text>
<text x="337.7" y="46.6">D3</text>
<text x="359.4" y="46.8">C16</text>
<text x="370" y="46.7">C17</text>
<text x="29.6" y="52.9">J1</text>
<text x="50.7" y="51.7">C7</text>
<text x="78.2" y="50.4">SF2321D</text>
<text x="109.1" y="51.7">C8</text>
<text x="144" y="49.1">GND</text>
<text x="149.8" y="52.9">C9</text>
<text x="170.4" y="50.6">GND</text>
<text x="250" y="50.4">0.1uF</text>
<text x="327.2" y="49.1">BZV55C-6,2V</text>
<text x="359.4" y="49.1">100nF</text>
<text x="370" y="49">10uF</text>
<text x="380.4" y="50.4">PWR_FLAG</text>
<text x="23.5" y="55.5">MCX 6GHz</text>
<text x="34.6" y="55.5">50R</text>
<text x="49.6" y="54.2">39pF</text>
<text x="108.1" y="54.2">39pF</text>
<text x="132.9" y="58.6" transform="rotate(-90 132.9 58.6)">Vcc</text>
<text x="134.5" y="55.5">U1</text>
<text x="149.3" y="55.5">3pF</text>
<text x="203.7" y="56.7">GND</text>
<text x="248.5" y="59">U3A</text>
<text x="353.7" y="57.3">GND</text>
<text x="365.1" y="57.3">GND</text>
<text x="47" y="65.6">D1</text>
<text x="132.9" y="61.7" transform="rotate(-90 132.9 61.7)">G</text>
<text x="135.4" y="63.1">BGA2818</text>
<text x="156.1" y="65.6">8.2nH</text>
<text x="162.6" y="63.1">L1</text>
<text x="162.7" y="65.6">RF</text>
<text x="180.8" y="63.1">INHI</text>
<text x="180.8" y="65.6">INLO</text>
<text x="188.8" y="60.2" transform="rotate(-90 188.8 60.2)">VPOS</text>
<text x="193.9" y="60.2" transform="rotate(-90 193.9 60.2)">VPOS</text>
<text x="195.2" y="63.1">VOUT</text>
<text x="224.8" y="65.6">TP3</text>
<text x="244" y="63.1">+</text>
<text x="247.2" y="64" transform="rotate(-90 247.2 64)">V+</text>
<text x="249.7" y="61.6">TLV3542</text>
<text x="28.4" y="72">GND</text>
<text x="47" y="68.2">3.3VWM</text>
<text x="55.2" y="68.2">0.6pF</text>
<text x="180.8" y="70.7">PWDN</text>
<text x="195.5" y="68.2">VSET</text>
<text x="206.9" y="70.7">0R</text>
<text x="224.8" y="68.2">TestPoint</text>
<text x="247.2" y="68.5" transform="rotate(-90 247.2 68.5)">V-</text>
<text x="42.4" y="77.1">GND</text>
<text x="75.4" y="77.1">GND</text>
<text x="130" y="73.3">GND</text>
<text x="142.7" y="75.8">GND</text>
<text x="149.2" y="75.8">C10</text>
<text x="149.3" y="73.3">3pF</text>
<text x="174.5" y="77.1">GND</text>
<text x="191.4" y="74.4" transform="rotate(-90 191.4 74.4)">COMM</text>
<text x="206.9" y="73.3">R5</text>
<text x="192.7" y="80.9">AD8313xRM</text>
<text x="192.7" y="78.3">U2</text>
<text x="188.5" y="84.7">GND</text>
<text x="221.8" y="88.7">1k</text>
<text x="221.9" y="86.5">R7</text>
<text x="231" y="88.5">+3V3</text>
<text x="248.5" y="86" transform="rotate(-90 248.5 86)">W</text>
<text x="251.1" y="85.8" transform="rotate(-90 251.1 85.8)">B</text>
<text x="256.9" y="88.7">U4</text>
<text x="371.6" y="86.6">M5</text>
<text x="371.6" y="89.1">RFShield_TwoPieces</text>
<text x="243.1" y="94.8">VDD</text>
<text x="251.1" y="94.8">VSS</text>
<text x="256.3" y="90.8">MCP4017-104E</text>
<text x="272.6" y="90.8">100k</text>
<text x="353.9" y="95.5" transform="rotate(-90 353.9 95.5)">Shield</text>
<text x="229.2" y="99.9">0.1uF</text>
<text x="248.5" y="98.6" transform="rotate(-90 248.5 98.6)">SCL</text>
<text x="251.1" y="98.6" transform="rotate(-90 251.1 98.6)">SDA</text>
<text x="258.3" y="101.2">GND</text>
<text x="230" y="102.5">C13</text>
<text x="235.5" y="111.4">GND</text>
<text x="236.2" y="119">TestPoint</text>
<text x="241.4" y="116.4">TP6</text>
<text x="252.7" y="116.4">TP7</text>
<text x="252.7" y="119">TestPoint</text>
<text x="67.3" y="145.6">TestPoint</text>
<text x="72.5" y="148.2">TP1</text>
<text x="51.9" y="150.7">R1</text>
<text x="59.8" y="150.7">10k</text>
<text x="87.5" y="155.8">+3V3</text>
<text x="67.3" y="157.7">C1</text>
<text x="67.3" y="160.2">0.1uF</text>
<text x="92.5" y="159.6">0.1uF</text>
<text x="93.9" y="157.1">C5</text>
<text x="100.8" y="164.7">GND</text>
<text x="61.5" y="169.8">GND</text>
<text x="85" y="173.7">B1</text>
<text x="89.9" y="170.8" transform="rotate(-90 89.9 170.8)">VCC</text>
<text x="92.4" y="171">SN74LVC1G3157</text>
<text x="121.9" y="170.3">TP2</text>
<text x="121.9" y="172.8">TestPoint</text>
<text x="51.9" y="178.7">R4</text>
<text x="59.8" y="178.7">10k</text>
<text x="85" y="178.8">B2</text>
<text x="101" y="176.3">A</text>
<text x="67.3" y="185.6">C11</text>
<text x="77.5" y="182.5">TP4</text>
<text x="77.5" y="185">TestPoint</text>
<text x="95" y="184.9" transform="rotate(-90 95 184.9)">S</text>
<text x="98.3" y="185">SW1</text>
<text x="67.3" y="188.2">0.1uF</text>
<text x="89.9" y="186.2" transform="rotate(-90 89.9 186.2)">GND</text>
<text x="126.9" y="191.4">+3V3</text>
<text x="135.2" y="190.1">C12</text>
<text x="149.8" y="190.1">+3V3</text>
<text x="61.5" y="197.7">GND</text>
<text x="88.1" y="192.6">GND</text>
<text x="134.4" y="192.6">0.1uF</text>
<text x="144" y="197.7">GND</text>
<text x="133.2" y="202.8">U5</text>
<text x="154.9" y="198.3">R6</text>
<text x="154.9" y="200.9">1k</text>
<text x="54.6" y="207.9">TP5</text>
<text x="127.1" y="204.1">+</text>
<text x="130.4" y="209.4" transform="rotate(-90 130.4 209.4)">V-</text>
<text x="130.4" y="204.9" transform="rotate(-90 130.4 204.9)">V+</text>
<text x="54.6" y="210.4">TestPoint</text>
<text x="132.6" y="210.4">MCP6566</text>
<text x="127.5" y="220.6">GND</text>
<text x="128.2" y="233.3">+3V3</text>
<text x="79.5" y="238.1">U3B</text>
<text x="123" y="237.1">0.1uF</text>
<text x="123.8" y="234.5">C14</text>
<text x="75.1" y="242.2">+</text>
<text x="80.8" y="240.6">TLV3542</text>
<text x="116.1" y="241.9">GND</text>
<text x="130.6" y="245.8" transform="rotate(-90 130.6 245.8)">VCC</text>
<text x="133" y="246">SN74LVC1G3157</text>
<text x="90.8" y="248.5">20V</text>
<text x="93" y="251.1">D2</text>
<text x="95.5" y="248.5">1A</text>
<text x="125.7" y="248.7">B1</text>
<text x="141.6" y="251.2">A</text>
<text x="163.8" y="249.8">TP8</text>
<text x="163.8" y="247.2">TestPoint</text>
<text x="374.3" y="246">FID1</text>
<text x="374.3" y="248.5">Fiducial</text>
<text x="387" y="246">FID2</text>
<text x="387" y="248.5">Fiducial</text>
<text x="125.7" y="253.7">B2</text>
<text x="165.1" y="257.4">22nF</text>
<text x="116.7" y="262.5">20R</text>
<text x="118" y="259.9">R8</text>
<text x="130.6" y="261.1" transform="rotate(-90 130.6 261.1)">GND</text>
<text x="135.6" y="259.8" transform="rotate(-90 135.6 259.8)">S</text>
<text x="138.9" y="259.9">SW2</text>
<text x="165.1" y="259.9">C15</text>
<text x="128.8" y="275.4">GND</text>
</g>
<g font-size="1.8" fill="#a90000">
<text x="378.4" y="39.1">1</text>
<text x="378.4" y="41.7">3</text>
<text x="378.4" y="44.2">5</text>
<text x="131.8" y="53.4" transform="rotate(-90 131.8 53.4)">1</text>
<text x="33.6" y="58.2">1</text>
<text x="73.6" y="58.2">2</text>
<text x="90.1" y="58.2">5</text>
<text x="127.6" y="58.2">6</text>
<text x="140.3" y="58.2">3</text>
<text x="187.7" y="54" transform="rotate(-90 187.7 54)">1</text>
<text x="192.8" y="54" transform="rotate(-90 192.8 54)">4</text>
<text x="246.1" y="59.8" transform="rotate(-90 246.1 59.8)">8</text>
<text x="30.2" y="62.9" transform="rotate(-90 30.2 62.9)">2</text>
<text x="131.8" y="64.8" transform="rotate(-90 131.8 64.8)">2</text>
<text x="178.4" y="62">2</text>
<text x="178.4" y="64.5">3</text>
<text x="201.2" y="62">8</text>
<text x="241.9" y="62">3</text>
<text x="254.6" y="64.5">1</text>
<text x="77.2" y="67.4" transform="rotate(-90 77.2 67.4)">1</text>
<text x="178.4" y="69.6">5</text>
<text x="201.2" y="67.1">7</text>
<text x="241.9" y="67.1">2</text>
<text x="246.1" y="71.2" transform="rotate(-90 246.1 71.2)">4</text>
<text x="190.2" y="76.9" transform="rotate(-90 190.2 76.9)">6</text>
<text x="247.4" y="83.3" transform="rotate(-90 247.4 83.3)">6</text>
<text x="249.9" y="83.3" transform="rotate(-90 249.9 83.3)">5</text>
<text x="240.6" y="93.7">1</text>
<text x="255.8" y="93.7">2</text>
<text x="247.4" y="101" transform="rotate(-90 247.4 101)">3</text>
<text x="249.9" y="101" transform="rotate(-90 249.9 101)">4</text>
<text x="352.8" y="98.5" transform="rotate(-90 352.8 98.5)">1</text>
<text x="92.2" y="169.6" transform="rotate(-90 92.2 169.6)">5</text>
<text x="85.7" y="176">3</text>
<text x="100.9" y="178.5">4</text>
<text x="85.7" y="181.1">1</text>
<text x="92.2" y="184.9" transform="rotate(-90 92.2 184.9)">2</text>
<text x="97.2" y="184.9" transform="rotate(-90 97.2 184.9)">6</text>
<text x="125" y="202.9">3</text>
<text x="129.3" y="200.7" transform="rotate(-90 129.3 200.7)">5</text>
<text x="125" y="208">4</text>
<text x="137.7" y="205.5">1</text>
<text x="129.3" y="212.2" transform="rotate(-90 129.3 212.2)">2</text>
<text x="73" y="241">5</text>
<text x="85.7" y="243.6">7</text>
<text x="132.8" y="244.5" transform="rotate(-90 132.8 244.5)">5</text>
<text x="73" y="246.1">6</text>
<text x="126.3" y="250.9">3</text>
<text x="126.3" y="256">1</text>
<text x="141.5" y="253.4">4</text>
<text x="132.8" y="259.8" transform="rotate(-90 132.8 259.8)">2</text>
<text x="137.9" y="259.8" transform="rotate(-90 137.9 259.8)">6</text>
</g>
<g font-size="1.8" fill="#0f0f0f">
<text x="36.8" y="58.1">RF_IN</text>
<text x="61" y="58.1">RF_SAW_IN</text>
<text x="94" y="58.1">RF_SAW_OUT</text>
<text x="114.3" y="58.1">RF_LNA_IN</text>
<text x="153.7" y="58.1">RF_DET_IN+</text>
<text x="260.3" y="64.4">RF_LEVEL</text>
<text x="153.7" y="68.2">RF_DET_IN-</text>
<text x="247.3" y="114.3" transform="rotate(-90 247.3 114.3)">I2C1_SCL</text>
<text x="249.8" y="114.3" transform="rotate(-90 249.8 114.3)">I2C1_SDA</text>
<text x="36.8" y="150.8">MTL_LO_PWM</text>
<text x="65.4" y="150.8">MTL_LO_BIAS</text>
<text x="36.8" y="178.7">MTL_HI_PWM</text>
<text x="107.9" y="176.2">MTL_BIAS</text>
<text x="95.5" y="188.9">PULSES</text>
<text x="36.8" y="202.9">RF_LEVEL</text>
<text x="160.2" y="205.4">PULSES</text>
<text x="109.2" y="248.6">RSSI_DSCHRG</text>
<text x="148.3" y="251.1">RSSI_HOLD</text>
<text x="90.1" y="253.7">RSSI_PEAK</text>
<text x="137.1" y="263.8">DECODE</text>
</g>
<g font-size="1.8" fill="#840084">
<text x="167.1" y="56.7">SE50CP</text>
<text x="31.8" y="61.8">SE_50_CP</text>
<text x="60.4" y="61.8">SE_50_CP</text>
<text x="97.2" y="61.8">SE_50_CP</text>
<text x="116.3" y="61.8">SE_50_CP</text>
<text x="146.7" y="64.4">SE_50_CP</text>
<text x="167.1" y="72">SE50CP</text>
</g>
<g font-size="1.8" fill="#009600">
<text x="205.7" y="61.9">RF_DET_OUT</text>
<text x="65.8" y="178.7">MTL_HI_BIAS</text>
</g>
</svg>
